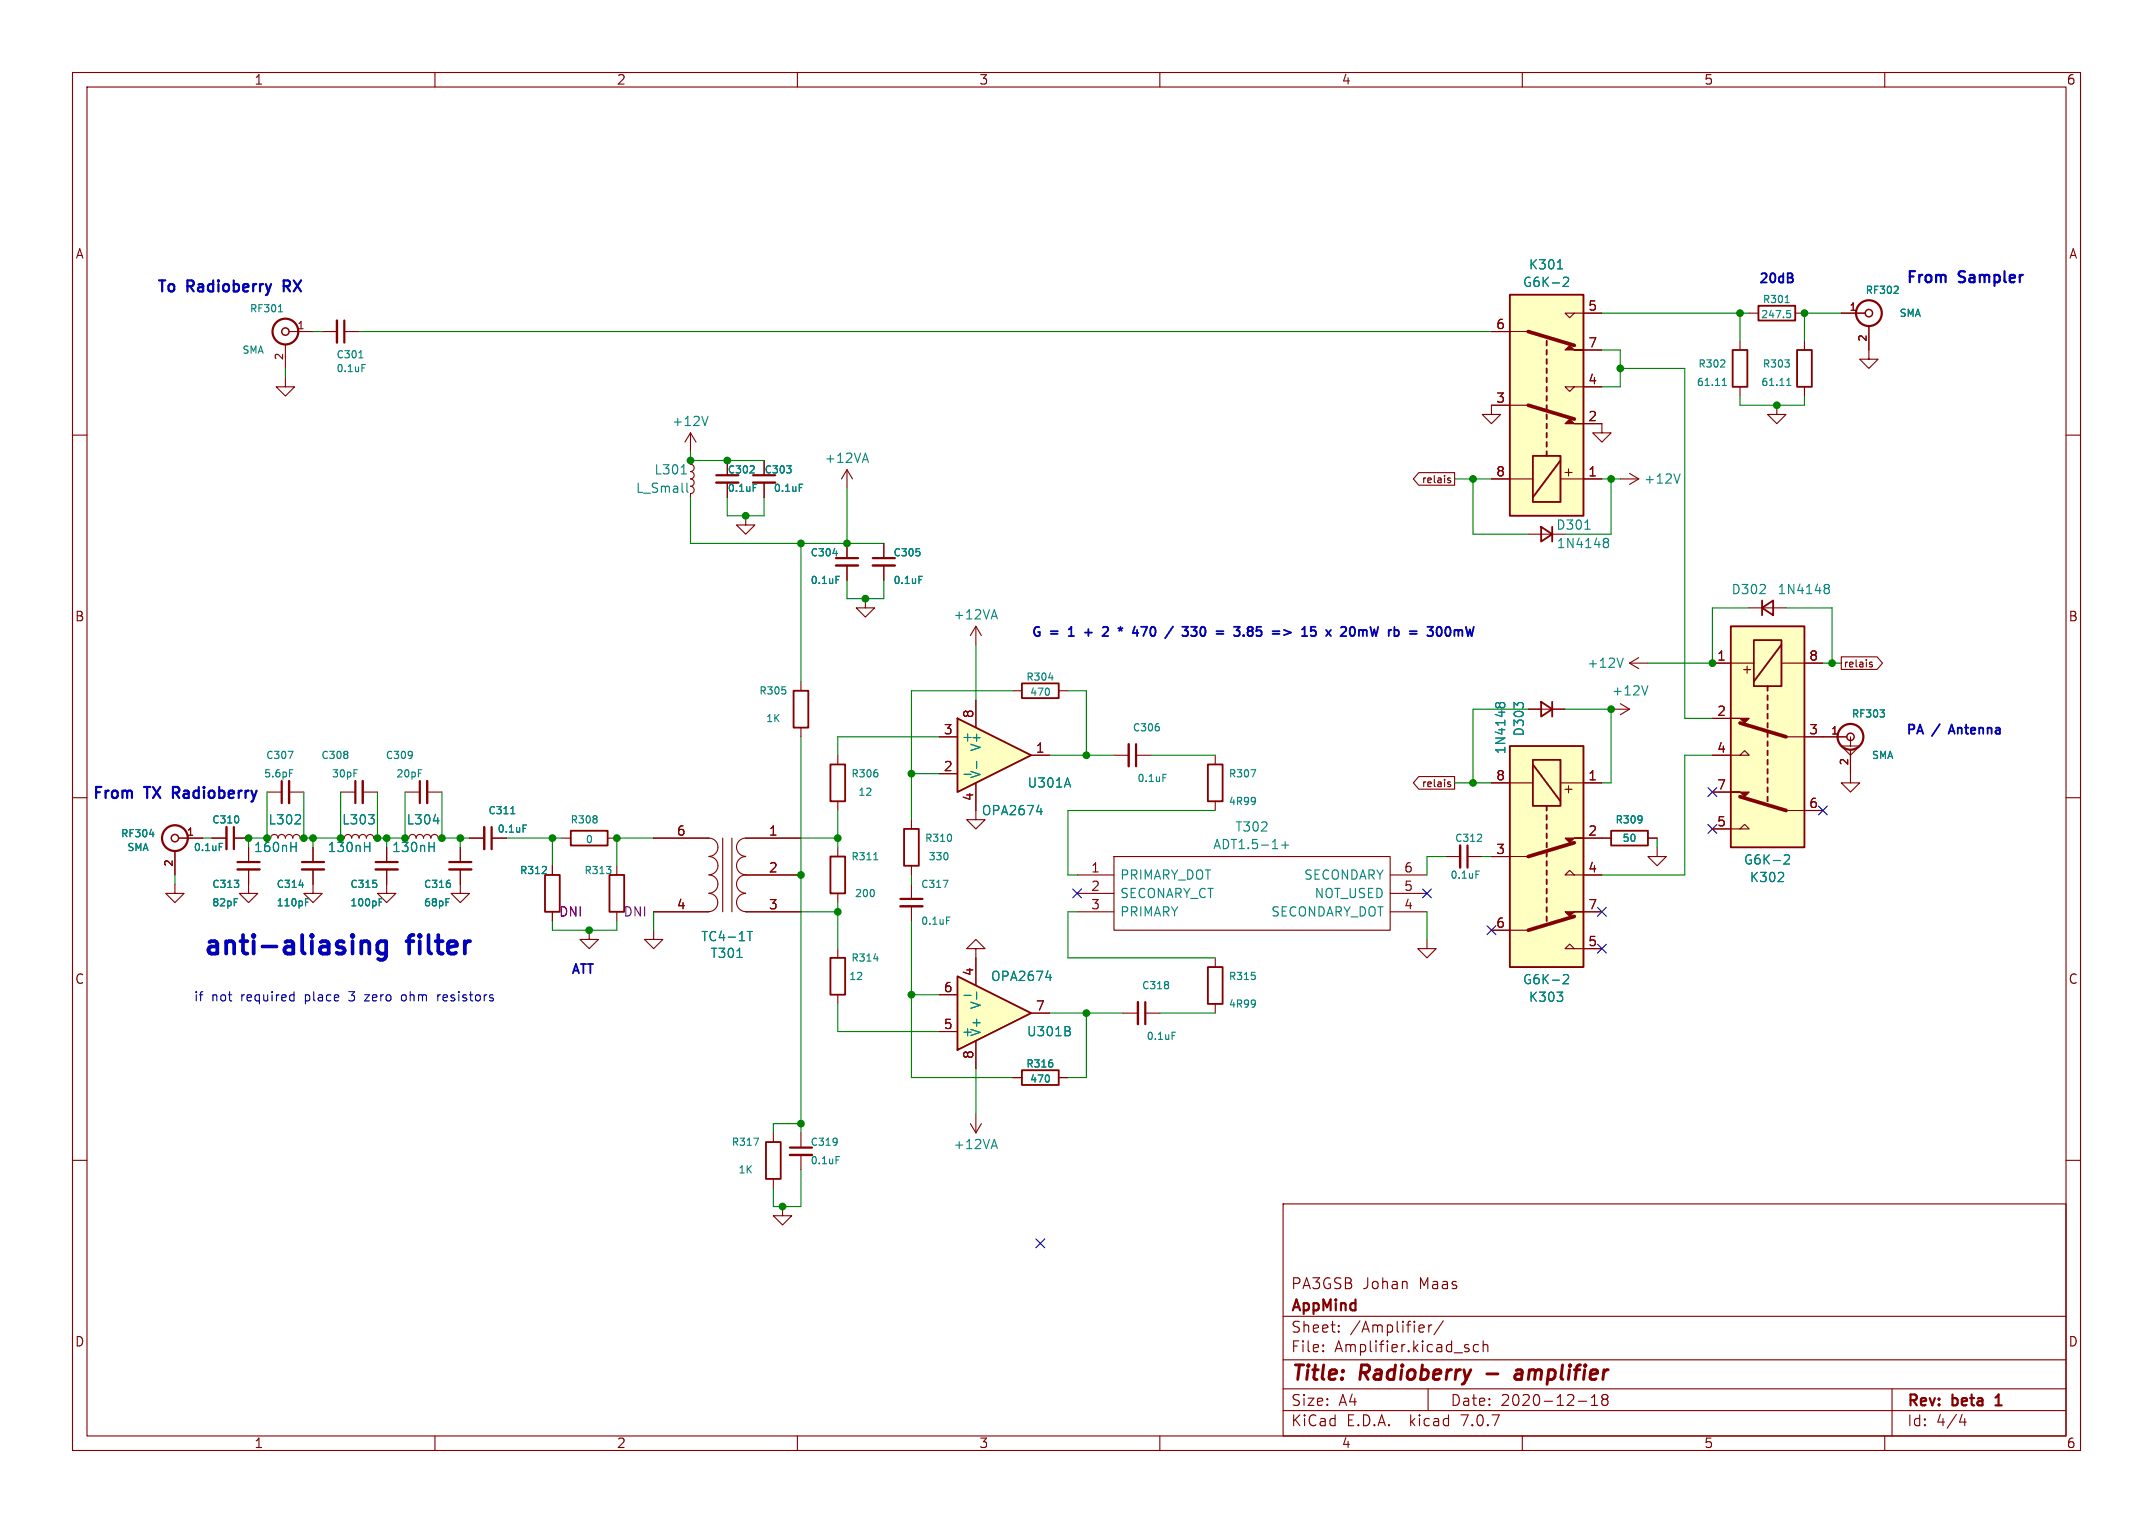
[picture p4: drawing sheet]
<svg xmlns="http://www.w3.org/2000/svg" width="297mm" height="210mm" viewBox="0 0 297 210" stroke-linecap="round" stroke-linejoin="round" font-family="sans-serif">
<g fill="none" stroke="#840000" stroke-width=".15">
<path d="M10 10h277v190h-277zM12 12h273v186h-273zM60 10v2M110 10v2M160 10v2M210 10v2M260 10v2M10 60h2M39.4 52.1v1.2h1.2l-1.2 1.3-1.3-1.3h1.3M39.4 47.5v3.3M39.9 45.7h3.3M44.4 45.7h2.1"/>
<path d="M47.5 45.7h2M240 47v1.3M240 53.3v1.3M245.1 55.9v1.3h-1.3l1.3 1.2 1.3-1.2h-1.3M285 60h2M100.3 63.5v2M100.3 66.5v2.1M105.4 63.5v2M105.4 66.5v2.1M10 110h2M36.8 109.2h2.1M39.9 109.2h2"/>
<path d="M47 115.6h.5a.51 .51 0 0 1 .5-.5 .51 .51 0 0 1 .5 .5 .51 .51 0 0 1 .5-.5 .51 .51 0 0 1 .5 .5 .51 .51 0 0 1 .5-.5 .51 .51 0 0 1 .5 .5 .51 .51 0 0 1 .6-.5 .51 .51 0 0 1 .5 .5h.5M47 109.2h2M50 109.2h2.1M55.9 115.6h.5a.51 .51 0 0 1 .5-.5 .51 .51 0 0 1 .5 .5 .51 .51 0 0 1 .5-.5 .51 .51 0 0 1 .5 .5 .51 .51 0 0 1 .5-.5 .51 .51 0 0 1 .5 .5 .51 .51 0 0 1 .5-.5 .51 .51 0 0 1 .6 .5h.5M153.7 118.1h38.1v10.2h-38.1zM221 115.6h1.2M227.3 115.6h1.3M285 110h2M148.6 120.7h5.1M148.6 123.2h5.1M148.6 125.7h5.1M191.8 120.7h5"/>
<path d="M191.8 123.2h5M191.8 125.7h5M10 160h2M106.7 156.2v1.3M285 160h2M106.7 162.6v1.2M177 166h108v32h-108zM60 198v2M110 198v2M160 198v2M177 194.5h108M177 191.5h108"/>
<path d="M177 187.5h108M177 181.5h108M182.5 186.3h.1l-.1 .1M182.5 186.3v.1M182.5 185.5v.1M182.5 185.5h.1l-.1 .1M184.7 183.6v.1M184.7 183.6h-.1l.1 .1M184.7 182.8v.1M184.7 182.8h-.1l.1 .1M196.2 182.7l.2 .1 .1 .3-.8 .1M196.4 183.6l-.2 .1"/>
<path d="M197 191.5v3M197.1 182.7v1M197.5 182.7l-.3 .1-.1 .2M199.1 182.1l-1.3 2M204 185.5l-.5-.1-.3 .3v.4l.2 .2 .1 .1 .5-.1M204.6 185.5a.37 .37 0 0 1 .6 .1v.8M204.6 184.9v1.5M210 198v2M217.7 193.2h1.2M219.5 193.8h.9M219.5 192.7l.5-.4v1.5M221 192.4a.3 .3 0 0 0 0 .4 .3 .3 0 0 0 .2 .1"/>
<path d="M221.2 192.9l-.2 .3v.3l.2 .3 .5-.1 .1-.2-.1-.4-.2-.2M221.2 192.9h.3M221.7 192.4a.3 .3 0 0 1 .1 .4 .3 .3 0 0 1-.3 .1M260 198v2M261 191.5v6.5M270.7 195l-.4 1.1h.9M271 195.6v1"/>
</g>
<g fill="none" stroke="#840000" stroke-width=".3">
<path d="M47.5 44.2v3M98.8 65.5h3.1M103.9 65.5h3M38.9 107.7v3M49 107.7v3M275.3 193.8h.8M275.4 192.6l-.1 .1"/>
<circle cx="39.4" cy="45.7" r="1.78"/>
</g>
<path d="M205.1 189.4h1.5M209.2 189l.2-.1 .5 .1M210 189.4h-.7a.4 .4 0 0 0-.3 .4 .4 .4 0 0 0 .2 .4l.7-.1" fill="none" stroke="#840000" stroke-width=".4"/>
<path d="M46.5 44.2v3M98.8 66.5h3.1M103.9 66.5h3M39.9 107.7v3M50 107.7v3" fill="none" stroke="#840000" stroke-width=".33"/>
<g fill="none" stroke="#008484" stroke-width=".15">
<path d="M38.4 43h.6M49.5 49.3h.6M49.9 50.3h.5M237.6 53.2h.6M237.6 52.4l.3-.2v1M237.8 49.7l.1 .1v.2l-.6 .6h.6M103.9 66.8h.5M104 64.3v.1v.3l-.6 .5h.6M108.5 64.2h.6l-.3 .4M109.1 64.7v.4M110.3 66.8h.4M39.8 103.6h.6l-.4 1"/>
<path d="M39.9 106.1h.5M47.9 103.7v.2M47.9 104.1v.4M48.8 106.1h.5M50.3 116.8h.7M50.8 112.3h.8l-.4 .5M51 116.1v1.3M51.6 112.9v.6M59.2 116.8h.7M59.8 113.2h.8M59.9 116.1v1.3M176.8 116.5h1"/>
<path d="M177.3 116.1v.9M226.5 112.6v.6M226.5 112.9v.1M104 156.9h.6l-.4 1"/>
</g>
<path d="M239 48.3h2v5h-2zM222.2 114.6h5.1v2h-5.1zM105.7 157.5h2v5.1h-2z" fill="none" stroke="#840000" stroke-width=".25"/>
<circle cx="39.4" cy="45.7" r=".51" fill="none" stroke="#840000" stroke-width=".2"/>
<path d="M132.1 134.6l10.1 5.1-10.1 5.1z" fill="#ffffc2"/>
<g fill="none" stroke="#840000" stroke-width=".25">
<path d="M208.3 40.6h10.1v30.5h-10.1zM213.4 47v.6M213.4 48.3v.6M213.4 49.5v.7M213.4 50.8v.6M213.4 52.1v.6M213.4 53.3v.7M213.4 54.6v.6M213.4 55.9v.6M213.4 57.2v.6M213.4 58.4v.7M213.4 59.7v.6"/>
<path d="M242.6 42.2h5v2h-5zM247.9 48.3h2v5h-2zM211.5 62.9h3.8v6.3h-3.8zM212.6 72.6l1.5 1.1-1.5 1zM213.4 61v.6M213.4 62.2v.7M214.1 72.6v2.1M215.3 63.5l-3.8 5.1M109.5 95.3h2v5h-2zM141 94.2h5v2.1h-5zM212.6 96.8l1.5 1-1.5 1zM214.1 96.8v2"/>
<path d="M238.8 86.4h10.1v30.4h-10.1zM241.9 88.3h3.8v6.3h-3.8zM243.1 83.8l1.5-1v2zM243.1 82.8v2M243.8 94.6v.7M243.8 95.9v.6M243.8 97.2v.6M243.8 98.4v.7M243.8 99.7v.6M245.7 88.9l-3.8 5.1M78.7 114.6h5.1v2h-5.1zM208.3 102.9h10.1v30.5h-10.1z"/>
<path d="M211.5 104.8h3.8v6.3h-3.8zM211.5 105.4l3.8 5.1M213.4 111.1v.7M213.4 112.4v.6M213.4 113.7v.6M213.4 114.9v.7M213.4 116.2v.6M213.4 117.5v.6M213.4 118.7v.7M243.8 101v.6M243.8 102.2v.7M243.8 103.5v.6"/>
<path d="M243.8 104.8v.6M243.8 106v.7M243.8 107.3v.7M243.8 108.6v.6M243.8 109.9v.6M75.2 120.7h2v5h-2zM84.1 120.7h2v5h-2zM132.1 134.6l10.1 5.1-10.1 5.1zM213.4 120v.7M213.4 121.3v.6M213.4 122.6v.6M213.4 123.8v.7"/>
<path d="M213.4 125.1v.6M213.4 126.4v.6M141 147.6h5v2h-5z"/>
</g>
<g fill="none" stroke="#840000" stroke-width=".15">
<path d="M95.2 59.7l-.7 1.3M95.2 59.7v2.5M95.2 59.7l.8 1.3M205.7 45.7h5.1M210.8 55.9h-5.1v1.3h-1.2l1.2 1.2 1.3-1.2h-1.3M217.2 53.3l-.7 .7-.6-.7h5.1M217.2 43.2l-.7 .6-.6-.6h5.1M218.4 58.4h2.6v1.3h-1.3l1.3 1.3 1.2-1.3h-1.2M218.4 48.3h2.6M241.3 43.2h1.3M247.6 43.2h1.3M248.9 47v1.3"/>
<path d="M248.9 53.3v1.3M254 43.2h3.3M257.8 45v4.5h1.3l-1.3 1.3-1.3-1.3h1.3M95.2 63.5v.5a.51 .51 0 0 1 .6 .5 .51 .51 0 0 1-.6 .5 .51 .51 0 0 1 .6 .5 .51 .51 0 0 1-.6 .5 .51 .51 0 0 1 .6 .5 .51 .51 0 0 1-.6 .6 .51 .51 0 0 1 .6 .5 .51 .51 0 0 1-.6 .5v.5M102.9 71.1v1.3h1.2l-1.2 1.3-1.3-1.3h1.3M205.7 66h5.8M210.8 73.7h5.1M215.3 66h5.7M110.5 94v1.3M139.7 95.3h1.3M146 95.3h1.3M210.8 97.8h5.1"/>
<path d="M222.2 97.8h2.6M223.5 97l1.3 .8M224.8 91.4l1.3 .8M224.8 91.4h2.5M224.8 97.8l-1.3 .8M226.1 90.7l-1.3 .7M236.2 91.4h5.7M236.2 99.1h2.6M241.3 83.8h5.1M245.7 91.4h5.8M24.1 117.3v3.4M24.6 115.6h3.3"/>
<path d="M29.2 115.6h2M32.3 115.6h2M34.3 119.9v3.3h1.3l-1.3 1.3-1.3-1.3h1.3M34.3 116.8v2.1M36.8 115.6h.5a.51 .51 0 0 1 .5-.5 .51 .51 0 0 1 .6 .5 .51 .51 0 0 1 .5-.5 .51 .51 0 0 1 .5 .5 .51 .51 0 0 1 .5-.5 .51 .51 0 0 1 .5 .5 .51 .51 0 0 1 .5-.5 .51 .51 0 0 1 .5 .5h.5M43.2 119.9v3.3h1.2l-1.2 1.3-1.3-1.3h1.3M43.2 116.8v2.1M53.3 119.9v3.3h1.3l-1.3 1.3-1.2-1.3h1.2M53.3 116.8v2.1M55.9 109.2h2M58.9 109.2h2.1M63.5 119.9v3.3h1.3l-1.3 1.3-1.3-1.3h1.3"/>
<path d="M63.5 116.8v2.1M64.8 115.6h2M67.8 115.6h2M76.2 119.4v1.3M77.5 115.6h1.2M83.8 115.6h1.3M85.1 119.4v1.3M90.2 115.6h7.6a1.26 1.26 0 0 1 1.2 1.2 1.26 1.26 0 0 1-1.2 1.3M97.8 118.1a1.27 1.27 0 0 1 1.2 1.3 1.27 1.27 0 0 1-1.2 1.3 1.26 1.26 0 0 1 1.2 1.2 1.26 1.26 0 0 1-1.2 1.3M99.7 115.6v10.1M101 115.6v10.1M102.9 118.1a1.26 1.26 0 0 0-1.3 1.3 1.26 1.26 0 0 0 1.3 1.2"/>
<path d="M110.5 115.6h-7.6a1.26 1.26 0 0 0-1.3 1.2 1.26 1.26 0 0 0 1.3 1.3M110.5 100.3v1.3M199.4 118.1h2M202.4 118.1h2.1M205.7 118.1h5.1M205.7 108h5.8M215.3 108h5.7M218.4 115.6h2.6M228.6 116.8v1.3h1.3l-1.3 1.3-1.3-1.3h1.3M236.2 104.1h5.1l-.6-.6-.7 .6M236.2 114.3h5.1l-.6-.6-.7 .6M236.2 109.2h2.6"/>
<path d="M246.4 101.6h8.4M246.4 111.8h5.1M255.3 101.6v1.3h-1.3l1.3 1.2 1.2-1.2h-1.2M255.3 103.4v4.6h1.2l-1.2 1.2-1.3-1.2h1.3M24.1 121.9v1.3h1.3l-1.3 1.3-1.2-1.3h1.2M76.2 125.7v1.3M81.3 128.3v1.2h1.2l-1.2 1.3-1.3-1.3h1.3M85.1 125.7v1.3M90.2 128.3v1.2h1.2l-1.2 1.3-1.3-1.3h1.3M90.2 125.7h7.6M97.8 123.2a1.26 1.26 0 0 1 1.2 1.2 1.26 1.26 0 0 1-1.2 1.3M102.9 123.2a1.26 1.26 0 0 0-1.3 1.2 1.26 1.26 0 0 0 1.3 1.3"/>
<path d="M102.9 120.7a1.26 1.26 0 0 0-1.3 1.2 1.26 1.26 0 0 0 1.3 1.3M102.9 120.7h7.6M102.9 125.7h7.6M129.5 137.2h2.6M134.6 132.1v3.8M142.2 139.7h2.6M154.9 139.7h2.1M158 139.7h2M196.8 129.5v1.3h1.3l-1.3 1.3-1.2-1.3h1.2M205.7 128.3h5.1M217.2 120.7l-.7-.7-.6 .7h5.1M217.2 130.8l-.7-.6-.6 .6h5.1"/>
<path d="M218.4 125.7h2.6M110.5 156.2v2M110.5 159.3v2M129.5 142.2h2.6M133.9 154.9l.7 1.3M134.6 143.5v3.8M134.6 153.7v2.5M135.4 154.9l-.8 1.3M139.7 148.6h1.3M146 148.6h1.3M107.9 166.4v1.2h1.3l-1.3 1.3-1.2-1.3h1.2"/>
</g>
<g fill="none" stroke="#008484" stroke-width=".15">
<path d="M214.8 37.1h.8M215.7 38.4l.1-.2h.3l.2 .2 .1 .2-.1 .2-.7 .7h.8M261.8 39.5l.1 .2-.1 .2-.6 .6h.7M97.7 57.4l-.5 1.3M246.2 49.6h.6l-.3 .4M246.3 41.7h.5M246.5 53.2h.5M246.5 52.4l.3-.2v1M246.5 42.8h.5M246.6 43.2h.2l.2 .2-.1 .4h-.3M246.8 50.1v.4M94 65.3h.7"/>
<path d="M94.8 66.6v1.1l.1 .2M218.6 73h.8M221.3 74.7l.1 .1M221.3 74.3l.4-.1 .1 .2 .1 .1-.2 .3M221.4 74.8h.3M221.4 74.8h-.1M221.7 74.8l.2 .2-.1 .4-.1 .1-.4-.1M108.4 95.2v.4M144.7 93.5h.6M144.7 95.1v.6M206.9 97.4l-.1 .1M206.9 97.1l-.3-.2h-.2l-.1 .2 .1 .4"/>
<path d="M206.9 97.1l.2-.2h.4l.1 .2-.1 .4M206.9 97.1v.3M206.9 97.4v.1M223.9 90.7l-.4 1.3M227.3 94.6l-.4 1.2M251.8 81.1h.1M251.8 80.7l.3-.1 .2 .1 .1 .2-.3 .2M251.9 81.1h.2M251.9 81.1l-.1 .1M252.1 81.1l.3 .3-.1 .3-.2 .2-.3-.1M259.3 97.9h.7l-.4 .4M259.9 98.4v.4"/>
<path d="M20.6 115.1h.6M30.2 116.3h.5M32.9 112.7v.6M40.1 116.8h.8M40.7 113.6h.8M40.9 116.1v1.3M41.4 112.5v.4M56.8 103.7v.7M56.9 104l-.1 .1M57.7 106.1h.5M70.5 112.2h.5M72.2 113.8h.4"/>
<path d="M75.3 119.5l.1 .2-.1 .2-.5 .6h.6M82.3 112.6v.2M82.3 113v.4M83.7 119.5h.6l-.4 .4M84.2 119.9v.5M204.3 115.1l.1 .1-.1 .3-.5 .5h.6M246.1 118l.2-.1h.3l.2 .1 .1 .2-.1 .2-.7 .7h.8M32.3 123.9h.5M32.3 121.4h.6l-.3 .4M32.9 121.9v.4M41.3 122h.6M42.1 124.4h.4"/>
<path d="M42.1 123.9h.5M51.9 121.9v.4M52.3 124.4h.3M52.3 123.9h.5M61.5 123.9h.5M62.1 121.9v.4M101.7 132h.7M103.1 128.4h.7M103.4 128.4v1.3M133 137.3h1M134.7 136.8v1M144.3 134.8h.8"/>
<path d="M144.9 134.4v.8M161.2 135.4v.3M161.2 135.9v.3M203.6 120.1h.5M214.8 136.8h.8l-.5 .5M215.4 137.3l.2 .2v.3l-.2 .2M215.7 134.5l.1-.1h.3l.2 .1 .1 .2-.1 .2-.7 .7h.8M245.9 120.4l.1 .1v.3l-.7 .8h.7M115.3 159.5h.5M115.4 157v.7M115.5 157.4l-.1 .1M136.9 158h.6"/>
<path d="M137.2 157.1l.4 1.3M144.7 148.4v.6M145.2 146.6v.4M147.4 142.2a.34 .34 0 0 1 .3 .3 .34 .34 0 0 1-.3 .3M147.5 141.6l.1 .2-.1 .3M161.7 142.3h.5"/>
</g>
<path d="M31.2 114v3.1M32.8 119.9h3M41.7 119.9h3M51.8 119.9h3.1M58.9 107.7v3M62 119.9h3M66.8 114v3.1M201.4 116.6v3M157 138.2v3M109 159.3h3" fill="none" stroke="#840000" stroke-width=".33"/>
<g fill="none" stroke="#840000" stroke-width=".3">
<path d="M32.3 114v3.1M32.8 118.9h3M41.7 118.9h3M51.8 118.9h3.1M57.9 107.7v3M62 118.9h3M67.8 114v3.1M202.4 116.6v3M158 138.2v3M109 158.2h3"/>
<circle cx="257.8" cy="43.2" r="1.78"/>
<circle cx="24.1" cy="115.6" r="1.78"/>
<circle cx="255.3" cy="101.6" r="1.78"/>
</g>
<g fill="none" stroke="#840000" stroke-width=".2">
<circle cx="257.8" cy="43.2" r=".51"/>
<circle cx="24.1" cy="115.6" r=".51"/>
<circle cx="255.3" cy="101.6" r=".51"/>
</g>
<g fill="#ffffc2" stroke="#ffffc2" stroke-width=".14">
<path d="M208.3 40.6h10.1v30.5h-10.1z"/>
<path d="M208.3 102.9h10.1v30.5h-10.1z"/>
<path d="M238.8 86.4h10.1v30.4h-10.1z"/>
</g>
<path d="M210.8 55.9l6.4 1.9M210.8 45.7l6.4 1.9M240 99.7l6.4 1.9M217.2 116.2l-6.4 1.9M240 109.9l6.4 1.9M217.2 126.4l-6.4 1.9" fill="none" stroke="#840000" stroke-width=".51"/>
<g fill="#840000" stroke="#840000" stroke-width=".15">
<path d="M215.9 58.4l.6-.6 .7 .6h1.2z"/>
<path d="M215.9 48.3l.6-.7 .7 .7h1.2z"/>
<path d="M215.9 115.6h2.5h-1.2l-.7 .6z"/>
<path d="M215.9 125.7h2.5h-1.2l-.7 .7z"/>
<path d="M238.8 99.1h2.5l-.6 .6-.7-.6z"/>
<path d="M238.8 109.2h2.5l-.6 .7-.7-.7z"/>
</g>
<path d="M132.1 99.1l10.1 5-10.1 5.1z" fill="#ffffc2"/>
<path d="M132.1 99.1l10.1 5-10.1 5.1zM114.6 118.1h2v5.1h-2zM114.6 105.4h2v5.1h-2zM124.7 114.3h2v5.1h-2zM166.6 105.4h2.1v5.1h-2.1zM114.6 132.1h2v5.1h-2zM166.6 133.4h2.1v5h-2.1z" fill="none" stroke="#840000" stroke-width=".25"/>
<g fill="none" stroke="#840000" stroke-width=".15">
<path d="M205.7 55.9h2.6M205.7 45.7h2.6M218.4 43.2h2.6M218.4 58.4h2.6M218.4 53.3h2.6M218.4 48.3h2.6M254 43.2h3.3M257.8 45v3.3M100.3 63.5v2M100.3 66.5v2.1M105.4 63.5v2M105.4 66.5v2.1"/>
<path d="M116.8 64.8v2.5M116.8 74.9v2.1M116.8 78v2M116.8 64.8l-.7 1.2M116.8 64.8l.8 1.2M121.9 74.9v2.1M121.9 78v2M195.7 65.2h5v1.7h-5l-.7-.9zM199.7 66.1l.4 .3-.1 .2-.3-.1M200.1 65.9h-.3l-.1 .1M205.7 66h2.6M218.4 66h2.6"/>
<path d="M223.5 66h2.6M224.8 65.3l1.3 .7M226.1 66l-1.3 .8M119.4 82.6v1.2h1.2l-1.2 1.3-1.3-1.3h1.3M134.6 86.4v2.5M134.6 96.5v3.8M134.6 86.4l-.7 1.2M134.6 86.4l.8 1.2M210.8 97.8h1.8M214.1 97.8h1.8M236.2 91.4h2.6M236.2 99.1h2.6"/>
<path d="M248.9 91.4h2.6M254 90.6h4.9l.8 .8-.8 .9h-4.9zM257.9 91.6l.4 .1v.1l-.1 .2-.3-.1M257.9 91.3h.4M24.1 117.3v3.4M24.6 115.6h3.3M29.2 115.6h2M32.3 115.6h2M34.3 116.8v2.1M34.3 119.9v2M36.8 115.6h.5M41.4 115.6h.5"/>
<path d="M43.2 116.8v2.1M43.2 119.9v2M47 115.6h.5M51.6 115.6h.5M53.3 116.8v2.1M53.3 119.9v2M55.9 115.6h.5M60.5 115.6h.5M63.5 116.8v2.1M63.5 119.9v2M64.8 115.6h2M67.8 115.6h2"/>
<path d="M76.2 119.4v1.3M90.2 115.6h7.6M102.9 115.6h7.6M115.6 104.1v1.3M115.6 110.5v1.3M115.6 116.8v1.3M125.7 113v1.3M125.7 119.4v1.3M129.5 106.7h2.6M129.5 101.6h2.6M134.6 108v5h1.3l-1.3 1.3-1.3-1.3h1.3M142.2 104.1h2.6"/>
<path d="M153.7 104.1h2M156.7 104.1h2M167.6 104.1v1.3M167.6 110.5v1.3M195.7 107.1h5v1.7h-5l-.7-.8zM199.7 108l.4 .3-.1 .2-.3-.1M200.1 107.9l-.3-.1-.1 .2M205.7 108h2.6M205.7 118.1h2.6M218.4 115.6h3.8M218.4 108h2.6M227.3 115.6h1.3"/>
<path d="M236.2 104.1h2.6M236.2 114.3h2.6M236.2 109.2h2.6M248.9 101.6h5.9M248.9 111.8h2.6M255.3 103.4v3.3M76.2 125.7v1.3M90.2 125.7h7.6M102.9 120.7h7.6M102.9 125.7h7.6M115.6 123.2v1.3M115.6 130.8v1.3"/>
<path d="M115.6 137.2v1.2M125.7 121.9v2.1M125.7 125v2M129.5 137.2h2.6M134.6 130.8h1.3l-1.3-1.3-1.3 1.3h1.3v5.1M142.2 139.7h2.6M167.6 132.1v1.3M167.6 138.4v1.3M205.7 128.3h2.6M218.4 120.7h2.6M218.4 125.7h2.6M218.4 130.8h2.6"/>
<path d="M129.5 142.2h2.6M134.6 143.5v3.8M139.7 148.6h1.3M146 148.6h1.3"/>
</g>
<g fill="none" stroke="#008484" stroke-width=".15">
<path d="M214.8 37.1h.8M215.7 38.4l.1-.2h.3l.2 .2 .1 .2-.1 .2-.7 .7h.8M261.8 39.5l.1 .2-.1 .2-.6 .6h.7M103.9 66.8h.5M104 64.3v.1v.3l-.6 .5h.6M108.5 64.2h.6l-.3 .4M109.1 64.7v.4M110.3 66.8h.4M114.9 76.3h.6M115.3 79.5h.5M119.1 63.4h.6M119.4 62.5l.4 1.3"/>
<path d="M126.8 79.5h.4M126.9 76.1v.5M231.8 65.3l-.5 1.3M136.9 85h.6M137.2 84.1l.4 1.2M206.9 97.4l-.1 .1M206.9 97.1l-.3-.2h-.2l-.1 .2 .1 .4M206.9 97.1l.2-.2h.4l.1 .2-.1 .4M206.9 97.1v.3M206.9 97.4v.1M259.3 97.9h.7l-.4 .4M259.9 98.4v.4"/>
<path d="M20.6 115.1h.6M30.2 116.3h.5M32.9 112.7v.6M40.1 116.8h.8M40.7 113.6h.8M40.9 116.1v1.3M41.4 112.5v.4M50.3 116.8h.7M50.8 112.3h.8l-.4 .5M51 116.1v1.3M51.6 112.9v.6M59.2 116.8h.7"/>
<path d="M59.8 113.2h.8M59.9 116.1v1.3M70.5 112.2h.5M72.2 113.8h.4M75.3 119.5l.1 .2-.1 .2-.5 .6h.6M120.5 118.6h.6M121.1 106.6v.4M130.7 117.8v.6M131.2 115.2v.6M133 106.8h1M134.7 105v1M143 111.9h.8"/>
<path d="M143.6 111.5v.8M147.3 107.3l.4 1.2M159.9 100.3v.4M160.4 106.8h.5M172.6 106.1h.6l-.4 1M173.1 110v.7M173.2 110.4l-.1 .1M226.5 112.6v.6M226.5 112.9v.1M246.1 118l.2-.1h.3l.2 .1 .1 .2-.1 .2-.7 .7h.8M32.3 121.4h.6l-.3 .4M32.3 123.9h.5"/>
<path d="M32.9 121.9v.4M41.3 122h.6M42.1 124.4h.4M42.1 123.9h.5M51.9 121.9v.4M52.3 124.4h.3M52.3 123.9h.5M61.5 123.9h.5M62.1 121.9v.4M101.7 132h.7M103.1 128.4h.7M103.4 128.4v1.3"/>
<path d="M120.5 132.2h.6M120.6 122.8v.7M130.1 121.4h.7l-.5 1M130.6 126.5h.4M133 137.3h1M134.7 136.8v1M144.3 134.8h.8M144.9 134.4v.8M173.1 134.6v.4M173.1 138v.6M173.2 138.3l-.1 .1M214.8 136.8h.8l-.5 .5"/>
<path d="M215.4 137.3l.2 .2v.3l-.2 .2M215.7 134.5l.1-.1h.3l.2 .1 .1 .2-.1 .2-.7 .7h.8M245.9 120.4l.1 .1v.3l-.7 .8h.7M144.7 148.4v.6M145.2 146.6v.4M147.4 142.2a.34 .34 0 0 1 .3 .3 .34 .34 0 0 1-.3 .3M147.5 141.6l.1 .2-.1 .3"/>
</g>
<path d="M115.3 78h3.1M120.4 78h3M155.7 102.6v3.1M124.2 125h3.1" fill="none" stroke="#840000" stroke-width=".33"/>
<path d="M115.3 77h3.1M120.4 77h3M156.7 102.6v3.1M124.2 124h3.1" fill="none" stroke="#840000" stroke-width=".3"/>
<path d="M39.1 39.5h.6M39.7 38.7h-.6v1.5M23.9 109.3h.5M24.4 108.5h-.5v1.5" fill="none" stroke="#0000c2" stroke-width=".3"/>
<path d="M49.9 129.8v1.7M49.9 130a.64 .64 0 0 1 1.1 .1v1.4M53.3 129.9l-.3-.1h-.5l-.2 .1-.3 .4v.7l.3 .4 .2 .1h.5l.3-.1M53.3 129.8v2.1a.69 .69 0 0 1-1.1 .3" fill="none" stroke="#0000c2" stroke-width=".51"/>
<path d="M40.2 137.2h.4M40.6 136.7v1.3M40.6 138h-.4M50.3 137.2h.7l-.7 .8h.7M55.8 137.2h-.3l-.1 .2v.5l.4 .1M60.4 137.2v.8M60.8 137.2h-.3l-.1 .2" fill="none" stroke="#0000c2" stroke-width=".15"/>
<g fill="none" stroke="#0000c2" stroke-width=".25">
<path d="M147.4 87.7h.8M147.5 86.7l-.1 .1M149.7 87.2h.9M150.1 86.7v1M152.2 86.5l.4-.1 .2 .2 .1 .2-.1 .2-.7 .7h.8M157.4 86.4h.9l-.6 1.3M163.1 87.6l.2 .1h.3M163.1 86.4h.8M166.2 86.7l-.1-.2-.2-.1a.79 .79 0 0 0 0 1.3l.2-.1 .1-.1M170.2 86.4h.8l-.4 .5 .4 .1v.6l-.2 .1-.5-.1M172.2 86.6l.1-.2 .5 .2M173.4 87l.4-.1 .2 .3v.3l-.1 .1h-.5"/>
<path d="M174 86.4h-.6l-.1 .6M179.6 87.7h.7M179.6 86.8l.4-.4v1.3M182.9 86.9l.7 .8M183.6 86.9l-.7 .8M187.6 86.9h.2l.2 .1M188 87l.2-.1h.3v.8M188 87v.7M196.9 86.4h.8l-.4 .5M197.4 86.9l.3 .3v.3l-.3 .2M198.2 86.7v.8M201 86.9l.2 .1"/>
<path d="M201.2 87v.7M201.7 86.9h-.3l-.2 .1M202.2 86.4l.3 1.3M203.3 86.4l-.3 1.3M269.2 99.9l-.4 1.3M268.9 100.8h.6"/>
</g>
<g fill="none" stroke="#008400" stroke-width=".15">
<path d="M39.4 50.8v1.3M43.2 45.7h1.2M49.5 45.7h156.2M221 48.3h2.5v5h-2.5M221 43.2h20.3M223.5 50.8h8.9v48.3h3.8M240 54.6v1.3h8.9v-1.3M240 43.2v3.8M254 43.2h-5.1v3.8M95.2 62.2v1.3h10.2M95.2 68.6v6.3h26.7M100.3 68.6v2.5h5.1v-2.5"/>
<path d="M110.5 74.9v19.1M116.8 67.3v7.6M200.7 66h5M203.2 66v7.7h7.6M221 66h2.5M222.2 66v7.7h-6.3M116.8 80v2.6h5.1v-2.6M134.6 88.9v7.6M139.7 95.3h-14v17.7M147.3 95.3h2.6v8.8M210.8 97.8h-7.6v10.2M215.9 97.8h6.3v10.2h-1.2"/>
<path d="M241.3 83.8h-5.1v7.6h-8.9M246.4 83.8h6.3v7.6M251.5 91.4h2.5M27.9 115.6h1.3M36.8 109.2v6.4h-2.5v1.2M41.9 109.2v6.4h5.1v-6.4M43.2 115.6v1.2M52.1 109.2v6.4h3.8v-6.4M53.3 115.6v1.2M61 109.2v6.4h3.8M63.5 115.6v1.2M69.8 115.6h7.7"/>
<path d="M76.2 115.6v3.8M90.2 115.6h-5.1v3.8M110.5 101.6v54.6M110.5 115.6h5.1M115.6 111.8v5M125.7 106.7h3.8M129.5 101.6h-13.9v2.5M144.8 104.1h8.9M158.7 104.1h8.9M167.6 111.8h-20.3v8.9h1.3M199.4 118.1h-2.6v2.6M200.7 108h5"/>
<path d="M204.5 118.1h1.2M228.6 115.6v1.2M236.2 104.1h-3.8v16.6h-11.4M24.1 120.7v1.2M76.2 127v1.3h8.9v-1.3M90.2 125.7v2.6M110.5 125.7h5.1M115.6 124.5v6.3M115.6 138.4v3.8h13.9M125.7 120.7v1.2M125.7 127v21.6h14M125.7 137.2h3.8"/>
<path d="M144.8 139.7h10.1M148.6 125.7h-1.3v6.4h20.3M149.9 139.7v8.9h-2.6M160 139.7h7.6M196.8 125.7v3.8M110.5 154.9h-3.8v1.3M134.6 147.3v6.4M110.5 161.3v5.1h-3.8v-2.6"/>
</g>
<g fill="none" stroke="#000084" stroke-width=".15">
<path d="M235.6 108.6l1.2 1.2M235.6 113.7l1.2 1.2M236.8 108.6l-1.2 1.2M236.8 113.7l-1.2 1.2M250.9 111.2l1.2 1.2M252.1 111.2l-1.2 1.2M148 122.6l1.2 1.2M149.2 122.6l-1.2 1.2M196.2 122.6l1.3 1.2M197.5 122.6l-1.3 1.2M205.1 127.7l1.2 1.2M206.3 127.7l-1.2 1.2"/>
<path d="M220.4 130.2l1.2 1.2M220.4 125.1l1.2 1.2M221.6 130.2l-1.2 1.2M221.6 125.1l-1.2 1.2M142.9 170.8l1.2 1.3M144.1 170.8l-1.2 1.3"/>
</g>
<g fill="#008400" stroke="#008400" stroke-width=".15">
<circle cx="110.5" cy="154.9" r=".46"/>
<circle cx="115.6" cy="125.7" r=".46"/>
<circle cx="125.7" cy="137.2" r=".46"/>
<circle cx="107.9" cy="166.4" r=".46"/>
<circle cx="85.1" cy="115.6" r=".46"/>
<circle cx="110.5" cy="120.7" r=".46"/>
<circle cx="81.3" cy="128.3" r=".46"/>
<circle cx="76.2" cy="115.6" r=".46"/>
<circle cx="52.1" cy="115.6" r=".46"/>
<circle cx="47" cy="115.6" r=".46"/>
<circle cx="41.9" cy="115.6" r=".46"/>
<circle cx="36.8" cy="115.6" r=".46"/>
<circle cx="34.3" cy="115.6" r=".46"/>
<circle cx="53.3" cy="115.6" r=".46"/>
<circle cx="95.2" cy="63.5" r=".46"/>
<circle cx="100.3" cy="63.5" r=".46"/>
<circle cx="116.8" cy="74.9" r=".46"/>
<circle cx="110.5" cy="74.9" r=".46"/>
<circle cx="102.9" cy="71.1" r=".46"/>
<circle cx="61" cy="115.6" r=".46"/>
<circle cx="63.5" cy="115.6" r=".46"/>
<circle cx="55.9" cy="115.6" r=".46"/>
<circle cx="43.2" cy="115.6" r=".46"/>
<circle cx="149.9" cy="104.1" r=".46"/>
<circle cx="203.2" cy="66" r=".46"/>
<circle cx="222.2" cy="97.8" r=".46"/>
<circle cx="203.2" cy="108" r=".46"/>
<circle cx="222.2" cy="66" r=".46"/>
<circle cx="236.2" cy="91.4" r=".46"/>
<circle cx="252.7" cy="91.4" r=".46"/>
<circle cx="125.7" cy="106.7" r=".46"/>
<circle cx="149.9" cy="139.7" r=".46"/>
<circle cx="115.6" cy="115.6" r=".46"/>
<circle cx="119.4" cy="82.6" r=".46"/>
<circle cx="240" cy="43.2" r=".46"/>
<circle cx="245.1" cy="55.9" r=".46"/>
<circle cx="248.9" cy="43.2" r=".46"/>
<circle cx="223.5" cy="50.8" r=".46"/>
</g>
<g font-size="3.6" fill="#0000c2">
<text x="27.9" y="131.8">anti-aliasing</text>
<text x="56.5" y="131.8">filter</text>
</g>
<g font-size="2.8" fill="#840000">
<text x="178" y="190.9">Title:</text>
<text x="187.7" y="190.9">Radioberry</text>
<text x="210.7" y="190.9">amplifier</text>
</g>
<g font-size="2.1" fill="#0000c2">
<text x="21.6" y="40.4">To</text>
<text x="25.9" y="40.4">Radioberry</text>
<text x="39.8" y="40.4">RX</text>
<text x="262.9" y="39.1">From</text>
<text x="270.3" y="39.1">Sampler</text>
<text x="12.7" y="110.2">From</text>
<text x="20.1" y="110.2">TX</text>
<text x="24.5" y="110.2">Radioberry</text>
</g>
<g font-size="2.1" fill="#840000">
<text x="178" y="178">PA3GSB</text>
<text x="187.9" y="178">Johan</text>
<text x="195.8" y="178">Maas</text>
<text x="178" y="184">Sheet:</text>
<text x="178" y="181.2">AppMind</text>
<text x="186.2" y="184">/Amplifier/</text>
<text x="178" y="186.7">File:</text>
<text x="184.1" y="186.7">Amplifier.kicad_sch</text>
<text x="178" y="196.9">KiCad</text>
<text x="178" y="194.1">Size:</text>
<text x="184.7" y="194.1">A4</text>
<text x="185.7" y="196.9">E.D.A.</text>
<text x="194.6" y="196.9">kicad</text>
<text x="200" y="194.1">Date:</text>
<text x="201.8" y="196.9">7.0.7</text>
<text x="207" y="194.1">2020-12-18</text>
<text x="263" y="194.3">Rev:</text>
<text x="263" y="196.9">Id:</text>
<text x="267.1" y="196.9">4/4</text>
<text x="269.4" y="194.3">beta</text>
<text x="276" y="194.3">1</text>
</g>
<g font-size="1.8" fill="#840000">
<text x="35" y="11.9">1</text>
<text x="85" y="11.9">2</text>
<text x="135" y="11.9">3</text>
<text x="185" y="11.9">4</text>
<text x="235" y="11.9">5</text>
<text x="285" y="11.9">6</text>
<text x="10.3" y="35.9">A</text>
<text x="285.3" y="35.9">A</text>
<text x="206.3" y="45.5">6</text>
<text x="219" y="42.9">5</text>
<text x="219" y="53.1">4</text>
<text x="219" y="48">7</text>
<text x="206.3" y="55.6">3</text>
<text x="219" y="58.2">2</text>
<text x="206.3" y="65.8">8</text>
<text x="219" y="65.8">1</text>
<text x="217.2" y="66" transform="rotate(-90 217.2 66)">+</text>
<text x="10.3" y="85.9">B</text>
<text x="285.3" y="85.9">B</text>
<text x="236.8" y="91.2">1</text>
<text x="241.8" y="93.2" transform="rotate(-90 241.8 93.2)">+</text>
<text x="249.5" y="91.2">8</text>
<text x="130.1" y="101.3">3</text>
<text x="134.4" y="99.1" transform="rotate(-90 134.4 99.1)">8</text>
<text x="236.8" y="98.8">2</text>
<text x="249.5" y="101.3">3</text>
<text x="130.1" y="106.4">2</text>
<text x="142.8" y="103.9">1</text>
<text x="206.3" y="107.7">8</text>
<text x="219" y="107.7">1</text>
<text x="236.8" y="103.9">4</text>
<text x="134.4" y="110.6" transform="rotate(-90 134.4 110.6)">4</text>
<text x="217.2" y="109.7" transform="rotate(-90 217.2 109.7)">+</text>
<text x="236.8" y="109">7</text>
<text x="249.5" y="111.5">6</text>
<text x="93.3" y="115.3">6</text>
<text x="106" y="115.3">1</text>
<text x="206.3" y="117.9">3</text>
<text x="219" y="115.3">2</text>
<text x="236.8" y="114">5</text>
<text x="93.3" y="125.5">4</text>
<text x="106" y="120.4">2</text>
<text x="106" y="125.5">3</text>
<text x="150.4" y="120.4">1</text>
<text x="150.4" y="122.9">2</text>
<text x="150.4" y="125.5">3</text>
<text x="193.6" y="125.5">4</text>
<text x="193.6" y="122.9">5</text>
<text x="193.6" y="120.4">6</text>
<text x="219" y="120.4">4</text>
<text x="219" y="125.5">7</text>
<text x="206.3" y="128">6</text>
<text x="219" y="130.6">5</text>
<text x="10.3" y="135.9">C</text>
<text x="130.1" y="136.9">6</text>
<text x="134.4" y="134.7" transform="rotate(-90 134.4 134.7)">4</text>
<text x="285.3" y="135.9">C</text>
<text x="130.1" y="142">5</text>
<text x="142.8" y="139.4">7</text>
<text x="134.4" y="146.1" transform="rotate(-90 134.4 146.1)">8</text>
<text x="10.3" y="185.9">D</text>
<text x="285.3" y="185.9">D</text>
<text x="35" y="199.9">1</text>
<text x="85" y="199.9">2</text>
<text x="135" y="199.9">3</text>
<text x="185" y="199.9">4</text>
<text x="235" y="199.9">5</text>
<text x="285" y="199.9">6</text>
</g>
<g font-size="1.8" fill="#008484">
<text x="210" y="39.8">G6K-2</text>
<text x="210.8" y="37.4">K301</text>
<text x="92.6" y="59">+12V</text>
<text x="90.2" y="65.6">L301</text>
<text x="113.7" y="64">+12VA</text>
<text x="87.6" y="68.2">L_Small</text>
<text x="226.7" y="66.9">+12V</text>
<text x="214.6" y="73.3">D301</text>
<text x="214.7" y="75.8">1N4148</text>
<text x="238.8" y="82.1">D302</text>
<text x="245.1" y="82.1">1N4148</text>
<text x="131.4" y="85.6">+12VA</text>
<text x="218.9" y="92.3">+12V</text>
<text x="210.4" y="101.6" transform="rotate(-90 210.4 101.6)">D303</text>
<text x="222.3" y="96.1">+12V</text>
<text x="132.6" y="102.5">+</text>
<text x="135.5" y="107.4" transform="rotate(-90 135.5 107.4)">V-</text>
<text x="135.5" y="103.7" transform="rotate(-90 135.5 103.7)">V+</text>
<text x="207.9" y="104.1" transform="rotate(-90 207.9 104.1)">1N4148</text>
<text x="36.9" y="113.9">L302</text>
<text x="47.1" y="113.9">L303</text>
<text x="56" y="113.9">L304</text>
<text x="135.3" y="112.6">OPA2674</text>
<text x="141.7" y="108.8">U301A</text>
<text x="34.9" y="117.7">160nH</text>
<text x="45.1" y="117.7">130nH</text>
<text x="54" y="117.7">130nH</text>
<text x="167.3" y="117.3">ADT1.5-1+</text>
<text x="170.3" y="114.9">T302</text>
<text x="240.5" y="119.4">G6K-2</text>
<text x="154.4" y="121.5">PRIMARY_DOT</text>
<text x="154.4" y="124.1">SECONARY_CT</text>
<text x="179.8" y="121.5">SECONDARY</text>
<text x="181.2" y="124.1">NOT_USED</text>
<text x="241.3" y="121.8">K302</text>
<text x="96.6" y="130">TC4-1T</text>
<text x="154.4" y="126.6">PRIMARY</text>
<text x="175.3" y="126.6">SECONDARY_DOT</text>
<text x="97.9" y="132.3">T301</text>
<text x="136.6" y="135.5">OPA2674</text>
<text x="210" y="135.9">G6K-2</text>
<text x="132.6" y="143.1">+</text>
<text x="135.5" y="143" transform="rotate(-90 135.5 143)">V+</text>
<text x="135.5" y="139.3" transform="rotate(-90 135.5 139.3)">V-</text>
<text x="141.6" y="143.1">U301B</text>
<text x="210.8" y="138.4">K303</text>
<text x="131.4" y="158.7">+12VA</text>
</g>
<g font-size="1.8" fill="#0000c2">
<text x="242.6" y="39.1">20dB</text>
<text x="142.2" y="87.9">G</text>
<text x="145" y="87.9">=</text>
<text x="148" y="87.9">1</text>
<text x="150.7" y="87.9">+</text>
<text x="153.8" y="87.9">2</text>
<text x="156.5" y="87.9">*</text>
<text x="158.9" y="87.9">470</text>
<text x="164" y="87.9">/</text>
<text x="166.8" y="87.9">330</text>
<text x="171.9" y="87.9">=</text>
<text x="175" y="87.9">3.85</text>
<text x="180.7" y="87.9">=&gt;</text>
<text x="185.3" y="87.9">15</text>
<text x="189.2" y="87.9">x</text>
<text x="191.7" y="87.9">20mW</text>
<text x="198.7" y="87.9">rb</text>
<text x="202.1" y="87.9">=</text>
<text x="262.9" y="101.4">PA</text>
<text x="266.7" y="101.4">/</text>
<text x="269.5" y="101.4">Antenna</text>
<text x="78.7" y="134.4">ATT</text>
<text x="26.7" y="138.2">if</text>
<text x="29.2" y="138.2">not</text>
<text x="33.4" y="138.2">required</text>
<text x="42.3" y="138.2">place</text>
<text x="48.6" y="138.2">3</text>
<text x="51" y="138.2">zero</text>
<text x="56.3" y="138.2">ohm</text>
<text x="61.4" y="138.2">resistors</text>
</g>
<g font-size="1.8" fill="#840084">
<text x="77" y="126.6">DNI</text>
<text x="85.9" y="126.6">DNI</text>
</g>
<g font-size="1.4" fill="#008484">
<text x="243.1" y="42">R301</text>
<text x="257.3" y="40.7">RF302</text>
<text x="34.4" y="43.3">RF301</text>
<text x="242.8" y="44.1">247.5</text>
<text x="261.9" y="43.9">SMA</text>
<text x="33.3" y="49">SMA</text>
<text x="46.3" y="49.6">C301</text>
<text x="46.3" y="51.5">0.1uF</text>
<text x="234" y="53.4">61.11</text>
<text x="234.2" y="50.9">R302</text>
<text x="242.9" y="53.4">61.11</text>
<text x="243.1" y="50.9">R303</text>
<text x="100.3" y="65.5">C302</text>
<text x="105.4" y="65.5">C303</text>
<text x="100.3" y="68">0.1uF</text>
<text x="106.6" y="68">0.1uF</text>
<text x="111.7" y="76.9">C304</text>
<text x="123.1" y="76.9">C305</text>
<text x="111.7" y="80.7">0.1uF</text>
<text x="123.1" y="80.7">0.1uF</text>
<text x="104.6" y="96">R305</text>
<text x="141.5" y="94.1">R304</text>
<text x="105.6" y="99.8">1K</text>
<text x="142" y="96.2">470</text>
<text x="156.2" y="101.1">C306</text>
<text x="255.3" y="99.1">RF303</text>
<text x="36.3" y="107.4">5.6pF</text>
<text x="36.6" y="104.9">C307</text>
<text x="44.2" y="104.9">C308</text>
<text x="45.7" y="107.4">30pF</text>
<text x="53.1" y="104.9">C309</text>
<text x="54.6" y="107.4">20pF</text>
<text x="117.3" y="107.4">R306</text>
<text x="169.4" y="107.4">R307</text>
<text x="258.1" y="104.9">SMA</text>
<text x="29.2" y="113.8">C310</text>
<text x="67.3" y="112.5">C311</text>
<text x="78.6" y="113.8">R308</text>
<text x="118.3" y="109.9">12</text>
<text x="156.8" y="108">0.1uF</text>
<text x="169.4" y="111.2">4R99</text>
<text x="222.7" y="113.8">R309</text>
<text x="16.6" y="115.7">RF304</text>
<text x="17.5" y="117.6">SMA</text>
<text x="26.6" y="117.6">0.1uF</text>
<text x="68.5" y="115">0.1uF</text>
<text x="80.7" y="116.5">0</text>
<text x="117.3" y="118.8">R311</text>
<text x="127.5" y="116.3">R310</text>
<text x="128" y="118.8">330</text>
<text x="200.6" y="116.3">C312</text>
<text x="223.7" y="116.3">50</text>
<text x="29.2" y="122.6">C313</text>
<text x="29.2" y="125.2">82pF</text>
<text x="38.1" y="122.6">C314</text>
<text x="38.1" y="125.2">110pF</text>
<text x="48.2" y="122.6">C315</text>
<text x="48.2" y="125.2">100pF</text>
<text x="58.4" y="122.6">C316</text>
<text x="58.4" y="125.2">68pF</text>
<text x="71.6" y="120.7">R312</text>
<text x="80.5" y="120.7">R313</text>
<text x="117.8" y="123.9">200</text>
<text x="127" y="122.6">C317</text>
<text x="200" y="121.4">0.1uF</text>
<text x="127" y="127.7">0.1uF</text>
<text x="117" y="135.3">12</text>
<text x="117.3" y="132.8">R314</text>
<text x="157.4" y="136.6">C318</text>
<text x="169.4" y="135.3">R315</text>
<text x="158.1" y="143.6">0.1uF</text>
<text x="169.4" y="139.2">4R99</text>
<text x="141.5" y="147.4">R316</text>
<text x="142" y="149.5">470</text>
<text x="100.8" y="158.2">R317</text>
<text x="111.7" y="158.2">C319</text>
<text x="111.7" y="160.7">0.1uF</text>
<text x="101.8" y="162">1K</text>
</g>
<g font-size="1.4" fill="#840000">
<text x="40.9" y="45.5">1</text>
<text x="255" y="42.9">1</text>
<text x="257.6" y="47.2" transform="rotate(-90 257.6 47.2)">2</text>
<text x="39.1" y="49.8" transform="rotate(-90 39.1 49.8)">2</text>
<text x="196" y="66.8">relais</text>
<text x="254.2" y="92.2">relais</text>
<text x="252.5" y="101.3">1</text>
<text x="255" y="105.6" transform="rotate(-90 255 105.6)">2</text>
<text x="196" y="108.7">relais</text>
<text x="23.9" y="119.6" transform="rotate(-90 23.9 119.6)">2</text>
<text x="25.7" y="115.3">1</text>
</g>
</svg>
